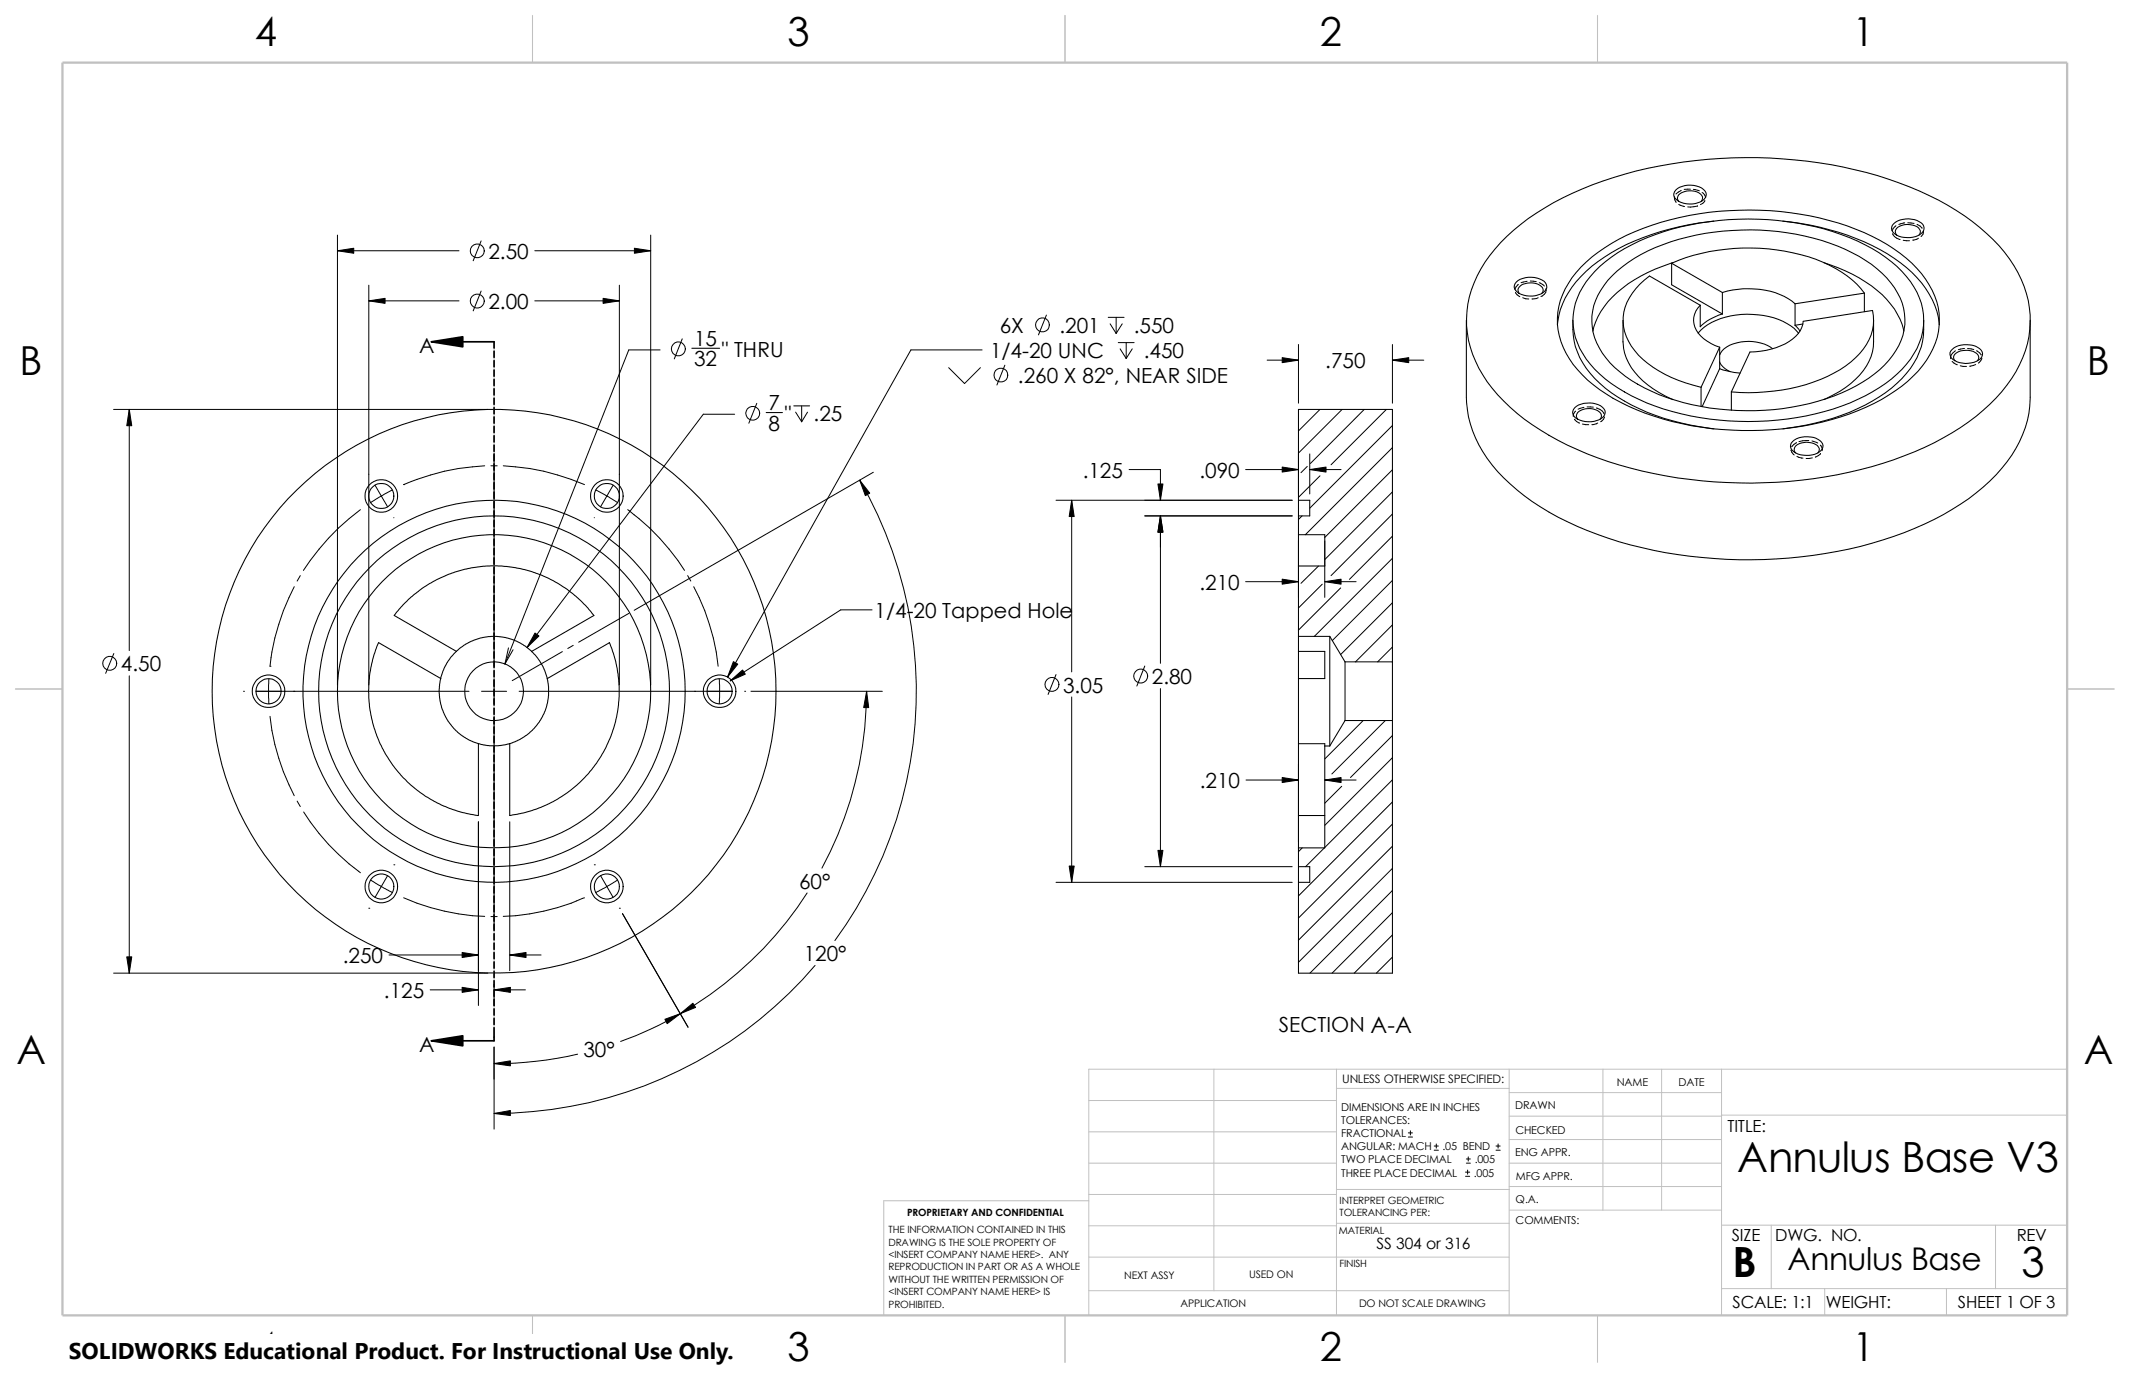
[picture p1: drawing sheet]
<svg xmlns="http://www.w3.org/2000/svg" width="432mm" height="279mm" viewBox="0 0 432 279" stroke-linecap="round" stroke-linejoin="round" font-family="sans-serif">
<g fill="none" stroke="#c0c0c0" stroke-width=".2">
<path d="M100.2 69.3v141.7M246.1 216.8v44.9M270.9 216.8v49.9M305.9 216.8v49.9M325 216.8v28.6M336.8 216.8v28.6M349 216.8v49.9M419.1 216.8h-198.4v49.9M220.7 223.1h50.2M220.7 235.8h50.2M220.7 229.5h50.2M270.9 220.7h35"/>
<path d="M305.9 235.8h43.1M305.9 221.5h43.1M305.9 226.3h43.1M305.9 231.1h43.1M349 226.1h70.1M220.7 243.5h-41.5v23.2M220.7 254.9h85.2M220.7 242.2h50.2M220.7 248.5h50.2M270.9 241.2h35.1M270.9 248h35.1M305.9 240.6h43.1"/>
<path d="M306 245.4h43M349 248.4h70.1M359.1 248.4v12.9M404.5 248.4v12.9M220.7 261.7h85.2M349 261.3h70.1M369.9 261.3v5.4M394.6 261.3v5.4"/>
</g>
<path d="M107.9 3.1v9.6M215.9 3.1v9.6M323.8 3.1v9.6M3.1 139.7h9.6M419.1 139.7h9.5M107.9 266.7v9.5M215.9 266.7v9.5M323.8 266.7v9.5" fill="none" stroke="#c0c0c0" stroke-width=".21"/>
<path d="M12.7 12.7h406.4v254h-406.4z" fill="none" stroke="#c0c0c0" stroke-width=".47"/>
<g fill="none" stroke="#000" stroke-width=".2">
<path d="M339.5 39.9v.6l.3 .5M340.8 38.6l-1 .7M342.7 38.4h-1.3M343.3 38.4l1.2 .3M345.1 39a1.23 1.23 0 0 1 .6 1M68.4 47.7v91.2M68.4 50.8h24.6M74.8 57.8v81.1M97.5 59l-1.6 4M97.5 48.9l-1.6 4M108.4 50.8h23.5M125.6 57.8v81.1"/>
<path d="M131.9 47.7v91.2M307.2 59.3l.4 .5 .5 .4M307.8 57.7l-.5 .5-.2 .5M309.6 57l-1.2 .3M310.2 57l1.2 .1M312 57.3l1.1 .7M313.4 58.5a1.27 1.27 0 0 1-1 1.6M340.3 41.4l1.2 .5M344.1 41.8l-2 .2M344.1 41.7v.1M345.6 40.6l-.4 .6-.5 .3M383.6 46.7h.1"/>
<path d="M383.7 47.4a1.94 1.94 0 0 0 1.5 1.2M384.3 45.8l-.5 .5-.2 .4M385.8 48.7l1.3 .1M386.1 45.2l-1.2 .3M386.8 45.2l1.2 .1M388.6 45.5l.7 .3 .3 .5M388.9 48.3l-1.2 .4M389.9 46.8a.96 .96 0 0 1-.5 1.1M74.8 61h18.2M108.4 61h17.2M133.8 71h-6.3l-25.1 63.6M138.3 68.7l-1.6 4.1"/>
<path d="M192.3 74.5l3.2 3.3 3.3-3.3M199.1 71h-14.4l-37.2 66.3M203.7 74l-1.6 4.1M212.1 63.9l-1.6 4M224.7 64.3h3.2M225 65.7l1.3 1.9M226.3 64.3v3.3M226.7 69.5h3.2M227.1 70.7l1.2 2M227.5 65.7l-1.2 1.9M228.3 69.5v3.2M229.5 70.7l-1.2 2"/>
<path d="M256.9 73h6.3M263.2 69.8v11.9M282.3 69.8v11.9M282.3 73h6.3M308.7 60.4l1.2 .2M311.8 60.4l-1.2 .2M395.7 73.3l1.1 .7M396.4 71.1a1.86 1.86 0 0 0-1 1.6M397.4 74.2l1.3 .1M398.2 70.7l-1.2 .2M398.9 70.7l1.2 .2M400.5 73.9l-1.2 .4"/>
<path d="M400.7 71.1l.6 .4 .3 .5M401.7 72.6l-.2 .6-.4 .4M23 83h75.9M26.2 83v48.9M76 98.4l1.3 2.2M79.5 99.4l-2.2 1.2M81.8 98.3h.1M98.3 94.4a46.3 46.3 0 0 0-16.5 3.9M99.5 94.4h1.3M100.2 91.9v43.2M102 94.4a46.2 46.2 0 0 1 16.5 3.9M120.8 99.4l2.2 1.2"/>
<path d="M124.3 98.4l-1.3 2.2M148.9 84h-6.3l-35.8 47.3M153.4 81.8l-1.6 4M160.9 82.3h3.2M161.3 83.6l1.2 1.9M162.5 82.3v3.2M163.7 83.6l-1.2 1.9M174.3 97.4a85.6 85.6 0 0 1-5.1 93.3M177 95.8l-48.4 27.9M228.9 95.2h6.3v6.2M252.5 95.2h10.7M263.2 92v8.2"/>
<path d="M265 94.6l-1.3 1.2M265.5 92v8.2M265.5 95.2h6.4M267.6 83l-4.4 4.4M267.6 96.5l-4.4 4.3M272.1 83l-8.9 8.9M276.6 83l-11 11M281.1 83l-11.3 11.2M282.3 86.3l-16.8 16.7M282.3 90.8l-17.7 17.6M282.3 95.2l-13.7 13.8M282.3 99.7l-13.7 13.8"/>
<path d="M319.2 85l.4 .5 .6 .3M319.4 83.4a1.24 1.24 0 0 0-.5 1.1M320.8 86l1.3 .1M321.1 82.6l-1.2 .4M321.7 82.5h1.3M323.6 82.7a2.24 2.24 0 0 1 1.6 1.2M323.9 85.8l-1.2 .3M325.2 84.5a1.26 1.26 0 0 1-.7 1M363.1 91.2l.2 .5 .4 .5M364.2 89.7l-1 .9M364.3 92.5l1.2 .4M366.7 89.3l-2 .2"/>
<path d="M367.3 89.4l1.2 .4M367.4 92.8l-1.3 .2M369 90.3a1.07 1.07 0 0 1 .4 1.1M369.1 91.9l-.5 .5-.6 .3M59.6 119a46.1 46.1 0 0 0-4.9 16.1M60.9 116.7l-.7 1.1M73.1 103.3a47.5 47.5 0 0 0-11.6 12.4M77.3 100.6l-2.2 1.3M77.3 100.6l1.3 2.1M79.8 104.9v.1M120.5 104.9v.1M123 100.6l-1.2 2.1"/>
<path d="M123 100.6l2.2 1.3M127.3 103.3a45.9 45.9 0 0 1 11.5 12.4M139.4 116.7l.6 1.1M140.6 119a44.9 44.9 0 0 1 5 16.1M214.1 101.4h47.9M217.3 101.4v34.8M232.1 104.6h29.9M235.2 104.6v29.9M252.5 117.9h10.7M263.2 109.7v11.4M263.9 104.6l-.7 .7M267.3 114.8l-3.6 3.5"/>
<path d="M268.1 118.4l-4.9 4.9M268.6 109.7v11.4M268.6 117.9h6.3M271.8 119.2l-8.6 8.6M282.3 104.2l-12.5 12.5M282.3 108.7l-8.7 8.8M282.3 113.2l-15.9 15.8M282.3 117.7l-12.2 12.2M23.1 132.5l-1.7 4M26.2 137v60.3M54.5 137.6v5.1M54.7 135.1h.1"/>
<path d="M100.2 137.6v5.1M103.1 131.4l-.7 3.2M104 131.7l-1.6 2.9M114 132.1l-10.2 5.9M116.2 130.9l-1.1 .6M127.5 124.4l-10.2 5.8M145.8 137.6v5.1M176.8 123.7h-6.4l-22.4 14.3M214.1 136.8l-1.6 4M232.1 135l-1.6 4.1M235.2 139.6v36.1M282.3 122.2l-10.5 10.5"/>
<path d="M282.3 126.7l-7.5 7.5M282.3 131.2l-3 3M49.4 140.2h.1M51.9 140.2h43.2M54.7 145.2a45.5 45.5 0 0 0 4.9 16.1M97.6 140.2h5.1M100.2 145.2v43.2M105.2 140.2h43.2M140.8 140.2h.1M151 140.2h.1M152.2 140.2h26.7M175.7 140.2a76.3 76.3 0 0 1-9.1 35.8"/>
<path d="M217.3 141.3v37.6M252.6 158.2h10.6M263.2 155v15.6M268.6 158.2h6.3M272 159.4l-3.4 3.5M276.4 146.1l-7.8 7.8M280.8 146.1l-10.8 10.8M282.3 149.1l-8.5 8.5M282.3 153.6l-13.7 13.7M282.3 158.1l-13.7 13.7M60.2 162.4l.7 1.1M61.6 164.6a45.9 45.9 0 0 0 11.5 12.4"/>
<path d="M75.1 178.4l4.4 2.6M78.6 177.5l-2.6 4.4M79.8 175.3h.1M97 166.6v37.3M103.3 166.6v30.2M120.5 175.3h.1M121.8 177.5l2.5 4.4M125.2 178.4l-4.4 2.6M214.1 178.9h47.9M232.1 175.7h29.9M264 171.9l-.8 .8M268.5 171.9l-3.8 3.8"/>
<path d="M282.3 162.6l-19.1 19.1M282.3 167.1l-19.1 19M282.3 171.6l-19.1 19M282.3 176.1l-19.1 19M23 197.3h75.9M74.8 184.1h.1M78.9 193.6h18.1M81.8 182a45 45 0 0 0 16.5 3.8M99.5 185.8h1.3M100.2 199.6v4.3M103.3 193.6h6.4M118.5 182a44.9 44.9 0 0 1-16.5 3.8"/>
<path d="M125.6 184.1h.1M126.2 185.3l13.3 23M163.6 181.1a75.6 75.6 0 0 1-37.8 30.1M165.2 195.7a85.7 85.7 0 0 1-65 30.1M282.3 180.6l-16.7 16.7M282.3 185l-12.3 12.3M282.3 189.6l-7.8 7.7M282.3 194.1l-3.3 3.2M87.2 200.7h9.8M100.2 212.3v16.6M100.2 200.7h6.3M117.1 213.7a74.5 74.5 0 0 1-16.9 1.9"/>
<path d="M285.5 230.5h.8M285.5 229.7h.8M285.9 229.3v.8M290.7 233.2h.9M290.7 232.4h.9M291.2 231.9v.9M297.1 238.5h.8M297.1 237.7h.8M297.3 235.8h.8M297.3 235h.8M297.5 237.2v.9M297.6 234.6v.8"/>
<path d="M303.3 233.2h.8M303.3 232.4h.8M303.7 231.9v.9"/>
<circle cx="96.8" cy="50.9" r="1.4"/>
<circle cx="96.8" cy="61" r="1.41"/>
<circle cx="137.5" cy="70.7" r="1.41"/>
<circle cx="202.9" cy="76.1" r="1.4"/>
<circle cx="211.3" cy="65.9" r="1.41"/>
<circle cx="152.6" cy="83.8" r="1.4"/>
<circle cx="22.2" cy="134.5" r="1.41"/>
<circle cx="213.3" cy="138.8" r="1.41"/>
<circle cx="231.2" cy="137.1" r="1.41"/>
</g>
<g fill="none" stroke="#000" stroke-width=".21">
<path d="M339.7 38.5a4.6 4.6 0 0 1 5.9 .2 1.44 1.44 0 0 1-.9 2.2 4.7 4.7 0 0 1-5.1-.7 1.18 1.18 0 0 1 .1-1.7zM305.5 47.9a54.5 54.5 0 0 1 21.7-11.9 93.7 93.7 0 0 1 57.8 1.1 48.9 48.9 0 0 1 21.4 14 21.2 21.2 0 0 1 4.6 18.6 26.9 26.9 0 0 1-9 13.5 56.4 56.4 0 0 1-20.3 10.7 94.5 94.5 0 0 1-57.8-1.1 50.9 50.9 0 0 1-20.3-12.7 21.9 21.9 0 0 1-6-18.4 25.3 25.3 0 0 1 7.9-13.8zM307.4 57.2a4.7 4.7 0 0 1 5.9 .2 1.3 1.3 0 0 1-.5 2 4.7 4.7 0 0 1-5.5-.5 1.18 1.18 0 0 1 .1-1.7zM308 59.5a1 1 0 0 1 .3-1.6 3.6 3.6 0 0 1 4.4 .4 .94 .94 0 0 1-.2 1.2M320.5 54.1a38.1 38.1 0 0 1 18-9.5 62.6 62.6 0 0 1 39.4 2.6 29.3 29.3 0 0 1 12.5 9.4 14 14 0 0 1-.6 17.5 32.6 32.6 0 0 1-14.9 9.8 63.5 63.5 0 0 1-43.1-.8 29.4 29.4 0 0 1-13.7-10.4 13.9 13.9 0 0 1 .6-16.4zM324.3 54a39.8 39.8 0 0 1 20.3-8.8 57.3 57.3 0 0 1 32 3.7 24.8 24.8 0 0 1 12 10.4 12.8 12.8 0 0 1-1.3 13.5 28.2 28.2 0 0 1-12.3 8.9 58.2 58.2 0 0 1-41.2 0 28.2 28.2 0 0 1-12.2-8.9 12.8 12.8 0 0 1 .8-16.8zM326.9 55.9a33.1 33.1 0 0 1 16.9-8.2 51.4 51.4 0 0 1 30.3 2.8 21.8 21.8 0 0 1 11.1 9.9 11.7 11.7 0 0 1-2.3 12.7 29.3 29.3 0 0 1-14.4 8.3 51.4 51.4 0 0 1-33.7-2.1 22.4 22.4 0 0 1-10.6-8.7 11.2 11.2 0 0 1 1-12.8zM338.9 53.4a40.7 40.7 0 0 1 30.7-.2 19.8 19.8 0 0 1 8.4 6.2M338.9 53.4v4.3l10.3 6M338.9 53.4l10.3 5.9M339.1 53.3a27.3 27.3 0 0 0-13.9 8.9 12.3 12.3 0 0 0-2.3 4.9M340.4 40.9a1.09 1.09 0 0 1 .6-1.9 3.2 3.2 0 0 1 4.1 .9v.7l-.3 .3"/>
<path d="M347.4 44.8a52.1 52.1 0 0 0-20.7 6.4 22.6 22.6 0 0 0-10.4 11.6l-.6 3.1M349.2 59.3a16.9 16.9 0 0 1 14.1 1.7l.6 .6M349.2 59.3v4.4M361.4 44.8a48.2 48.2 0 0 1 23.8 8.5 19.2 19.2 0 0 1 7.7 11l.2 1.6M369.7 53.3a29.3 29.3 0 0 1 12.8 7.4 14.4 14.4 0 0 1 3.5 6.4M378 59.4l-14.1 2.2M378 59.4v3.8M383.9 45.4a4.6 4.6 0 0 1 5.9 .1 1.48 1.48 0 0 1-.9 2.3 4.8 4.8 0 0 1-5.1-.7 1.18 1.18 0 0 1 .1-1.7zM384.5 47.7a1.09 1.09 0 0 1 .6-1.9 4 4 0 0 1 3.8 .4 .99 .99 0 0 1 .1 1.5M140.3 70.6h5.6M297.3 64.9v15.6a23.5 23.5 0 0 0 7.5 16.4 53.1 53.1 0 0 0 21.3 12.2 94.3 94.3 0 0 0 57.8-.3 52.3 52.3 0 0 0 20.8-12.5 23 23 0 0 0 6.9-15.8v-15.6M318.9 64.9a15.2 15.2 0 0 0 5.4 12.8 39.8 39.8 0 0 0 20.3 8.8l2.8 .5"/>
<path d="M329 64.9v4.4a11.5 11.5 0 0 0 5 8.7 24.5 24.5 0 0 0 5.1 3M344.3 67.6a12.9 12.9 0 0 1 9.9-3.9 14.7 14.7 0 0 1 9.5 2.9l.9 1M344.7 61.9v4.4a10.1 10.1 0 0 1 4.5-2.6M344.7 61.9l-10.3-5.9a12.1 12.1 0 0 0-5.3 8.3 11.2 11.2 0 0 0 4.9 9.4 27.4 27.4 0 0 0 10.8 4.8M344.7 61.9a4.3 4.3 0 0 0 .7 6.8 10.5 10.5 0 0 0 3.2 1.7M344.8 78.5v3.9M348.6 74.8l2.2 .6 2 .2M348.6 73.4a3.8 3.8 0 0 0 2.1 2M348.6 74.8l-3.5 7.7M348.6 70.4l-3.8 8.1M348.6 70.4v4.4M351 79.5v3.7"/>
<path d="M354.8 71.4a13.3 13.3 0 0 0 9.7-3.8 4.5 4.5 0 0 0 1-2.4l14.1-2.3a9.9 9.9 0 0 1-3.5 9.7 27.9 27.9 0 0 1-14.8 6.5l-3.4 .4a35.2 35.2 0 0 1-6.9 0zM359.3 70.7a8.8 8.8 0 0 0-9.8 0l-.9 1.3M363.9 66l1 1.1M363.9 61.6v4.4M365.5 65.7l-1.6 .3M379.8 64.9a16.8 16.8 0 0 1-.5 7.4 16.4 16.4 0 0 1-8.8 8.4l-.8 .3M390 64.9a15 15 0 0 1-5.4 12.8 39.8 39.8 0 0 1-20.3 8.8l-2.9 .5M395.7 70.9a4.7 4.7 0 0 1 5.9 .1 1.43 1.43 0 0 1-.9 2.2 4.9 4.9 0 0 1-5.1-.6 1.24 1.24 0 0 1 .1-1.7zM396.3 73.2a1.08 1.08 0 0 1-.2-1.2 1.08 1.08 0 0 1 .9-.7 3.6 3.6 0 0 1 4 .7 .88 .88 0 0 1-.1 1.2M155.3 83.7h3.3M319.2 82.7a4.6 4.6 0 0 1 5.9 .1 1.44 1.44 0 0 1-.9 2.3 4.8 4.8 0 0 1-5.1-.7 1.24 1.24 0 0 1 .1-1.7zM319.8 85a1.12 1.12 0 0 1 .7-1.8 3.2 3.2 0 0 1 4.1 .9l.1 .3-.3 .6"/>
<path d="M363.4 89.5a4.7 4.7 0 0 1 5.9 .2 1.43 1.43 0 0 1-.9 2.2 4.8 4.8 0 0 1-5.1-.7 1.18 1.18 0 0 1 .1-1.7zM364 91.8a1.09 1.09 0 0 1 .7-1.8 3.6 3.6 0 0 1 3.9 .6 .88 .88 0 0 1-.1 1.2M263.2 101.4v-18.4h19.1v51.2M263.2 101.4h2.3v3.2h-2.3M263.2 108.4h5.4v6.4h-5.4M263.2 104.6v3.8M263.2 114.8v14.2M263.2 101.4v3.2M263.2 108.4v6.4M81.7 122.6l1.9-1.7a25.4 25.4 0 0 1 36.8 3.9l-12.6 7.3-1.3-1.1-1.8-1-2.3-.8-1.6-.2-2.9 .2-1.9 .6-1.9 1-1.6 1.3-12.6-7.3zM92.5 132.1l-1 1-.9 1.4-.8 1.5-.5 1.5M123.5 130.3l.8 2.1 .8 3 .3 2.5 .1 3.4-.3 3.1-.8 3.3-.8 2.1-1.3 2.8-1.4 2.1-1.7 2.2-2.2 2.2-1.9 1.6-2.9 1.8-2.6 1.2-3.5 1.1-2.8 .6v-14.6l1.6-.6 1.8-1.1 1.5-1.4 1.6-2 1-2.4 .4-1.9v-2.2l-.3-1.6"/>
<path d="M123.6 130.3l-12.6 7.3-.6-1.7-.7-1.4-1.2-1.7-.8-.7M263.2 132.1h5.4v5.5h-5.4M263.2 129h6.4M263.2 132.1v5.5M263.2 137.6v13.2M263.2 129v3.1M269.6 129l3.1 5.2M269.6 129v22.3M272.7 134.2v11.9M272.7 134.2h9.6M282.3 134.2v11.9M96.9 150.8l-1.8-.7-1.7-1.1-1.4-1.3-1.4-1.9-.9-2-.5-2-.2-2.1 .4-2.1-12.6-7.3a25.4 25.4 0 0 0 20.1 35.1"/>
<path d="M103.3 150.7l-2.3 .5h-1.8l-2.2-.4v14.6M263.2 150.8h5.4v.5M263.2 150.8v14.6M268.6 151.3v20.6h-5.4M268.6 151.3h1M272.7 146.1h9.6M272.7 146.1l-3.1 5.2M282.3 146.1v51.2h-19.1v-18.4M263.2 175.7h2.3v3.2h-2.3M263.2 171.9v3.8M263.2 165.4h5.4M263.2 175.7v3.2"/>
<path d="M263.2 165.4v6.5"/>
<circle cx="77.3" cy="100.6" r="2.55"/>
<circle cx="77.3" cy="100.6" r="3.3"/>
<circle cx="123" cy="100.6" r="2.55"/>
<circle cx="123" cy="100.6" r="3.3"/>
<circle cx="54.4" cy="140.2" r="2.54"/>
<circle cx="54.4" cy="140.2" r="3.3"/>
<circle cx="100.2" cy="140.2" r="57.2"/>
<circle cx="100.2" cy="140.2" r="31.7"/>
<circle cx="100.2" cy="140.1" r="38.7"/>
<circle cx="100.2" cy="140.2" r="35.6"/>
<circle cx="100.2" cy="140.2" r="6"/>
<circle cx="145.9" cy="140.2" r="2.54"/>
<circle cx="145.9" cy="140.2" r="3.3"/>
<circle cx="77.3" cy="179.7" r="2.54"/>
<circle cx="77.3" cy="179.7" r="3.3"/>
<circle cx="123" cy="179.7" r="2.54"/>
<circle cx="123" cy="179.7" r="3.3"/>
</g>
<g fill="#000" stroke="#000" stroke-width=".2">
<path d="M68.4 50.8l3.3-.5v1.1zM128.6 50.3l3.3 .5-3.3 .6zM74.8 61l3.3-.5v1zM122.3 60.5l3.3 .5-3.3 .5zM259.9 72.5l3.3 .5-3.3 .5zM282.3 73l3.3-.5v1zM26.2 83l.5 3.3h-1zM174.3 97.4l2 2.6-.9 .5zM259.9 94.7l3.3 .5-3.3 .5zM265.5 95.2l3.3-.5v1zM217.3 101.4l.5 3.3h-1.1zM235.2 104.6l.6 3.3h-1.1z"/>
<path d="M234.7 98.1h1.1l-.6 3.3zM259.9 117.4l3.3 .5-3.3 .5zM268.6 117.9l3.3-.5v1zM108.5 128.4l.8 .5-2.5 2.4zM148.7 134.2l.9 .5-2.1 2.6zM148 138l2.5-2.2 .6 .9zM175.7 140.2l.4 3.3h-1zM259.9 157.6l3.3 .6-3.3 .5zM268.6 158.2l3.3-.6v1.1zM216.7 175.6h1.1l-.5 3.3zM234.7 172.4h1.1l-.6 3.3zM25.7 194h1l-.5 3.3z"/>
<path d="M93.7 193.1l3.3 .5-3.3 .5zM103.3 193.6l3.3-.5v1zM93.7 200.2l3.3 .5-3.3 .5zM100.2 215.6l3.3-.5v1zM100.2 200.7l3.3-.5v1zM134.8 206.7l3.1-1.2-2.6 2.1zM137.9 205.5l2.6-2.1 .5 .9zM100.2 225.8l3.3-.6v1z"/>
</g>
<path d="M87.5 69.3l6.3-1v2zM87.5 211l6.3-1v2z" fill="#000" stroke="#000" stroke-width=".34"/>
<g fill="none" stroke="#000" stroke-width=".34">
<path d="M87.5 69.3h12.7v1.3M100.2 71.2v1.3M100.2 73.1v1.3M100.2 75v1.3M100.2 76.9v1.3M100.2 78.8v1.3M100.2 80.7v1.3M100.2 82.6v1.3M100.2 84.5v1.3M100.2 86.4v1.3M100.2 88.3v1.3M100.2 90.3v1.2"/>
<path d="M100.2 92.2v1.2M100.2 94.1v1.2M100.2 96v1.2M100.2 97.9v1.2M100.2 99.8v1.2M100.2 101.7v1.3M100.2 103.6v1.3M100.2 105.5v1.3M100.2 107.4v1.3M100.2 109.3v1.3M100.2 111.2v1.3M100.2 113.1v1.3"/>
<path d="M100.2 115v1.3M100.2 116.9v1.3M100.2 118.8v1.3M100.2 120.7v1.3M100.2 122.6v1.3M100.2 124.5v1.3M100.2 126.4v1.3M100.2 128.4v1.2M100.2 130.3v1.2M100.2 132.2v1.2M100.2 134.1v1.2M100.2 136v1.2"/>
<path d="M100.2 137.9v1.2M100.2 139.8v1.3M100.2 141.7v1.3M100.2 143.6v1.3M100.2 145.5v1.3M100.2 147.4v1.3M100.2 149.3v1.3M100.2 151.2v1.3M100.2 153.1v1.3M100.2 155v1.3M100.2 156.9v1.3M100.2 158.8v1.3"/>
<path d="M100.2 160.7v1.3M100.2 162.6v1.3M100.2 164.5v1.3M100.2 166.5v1.2M100.2 168.4v1.2M100.2 170.3v1.2M100.2 172.2v1.2M100.2 174.1v1.2M100.2 176v1.2M100.2 177.9v1.3M100.2 179.8v1.3M100.2 181.7v1.3"/>
<path d="M100.2 183.6v1.3M100.2 185.5v1.3M100.2 187.4v1.3M100.2 189.3v1.3M100.2 191.2v1.3M100.2 193.1v1.3M100.2 195v1.3M100.2 196.9v1.3M100.2 198.8v1.3M100.2 209.8v1.2h-12.7M100.2 200.7v1.3M100.2 202.6v1.3"/>
<path d="M100.2 204.6v1.2M100.2 206.5v1.2M100.2 208.4v1.2"/>
</g>
<path d="M14 270.6h135.1v8.8h-135.1z" fill="#fff"/>
<g font-size="8.5">
<text x="352.2" y="237.6">Annulus Base V3</text>
<text x="351.2" y="259">B</text>
<text x="409.8" y="258.8">3</text>
</g>
<g font-size="8.1">
<text x="51.7" y="9.3">4</text>
<text x="159.6" y="9.3">3</text>
<text x="267.6" y="9.3">2</text>
<text x="375.5" y="9.3">1</text>
<text x="4" y="75.9">B</text>
<text x="423.1" y="75.9">B</text>
<text x="3.3" y="215.6">A</text>
<text x="422.4" y="215.6">A</text>
<text x="51.7" y="276">4</text>
<text x="159.6" y="276">3</text>
<text x="267.6" y="276">2</text>
<text x="375.5" y="276">1</text>
</g>
<text font-size="6.3" x="362.4" y="257.6">Annulus Base</text>
<text font-size="4.6" x="14" y="275.6">SOLIDWORKS Educational Product. For Instructional Use Only.</text>
<g font-size="4.2">
<text x="99" y="52.5">2.50</text>
<text x="99" y="62.7">2.00</text>
<text x="85" y="71.7">A</text>
<text x="140.7" y="70.1">15</text>
<text x="202.7" y="67.5">6X</text>
<text x="214.8" y="67.5">.201</text>
<text x="229.9" y="67.5">.550</text>
<text x="140.7" y="74.3">32</text>
<text x="146.3" y="72.3">&quot; THRU</text>
<text x="200.7" y="72.6">1/4-20 UNC</text>
<text x="206.4" y="77.7">.260 X 82°, NEAR SIDE</text>
<text x="231.9" y="72.6">.450</text>
<text x="268.7" y="74.7">.750</text>
<text x="155.8" y="83.1">7</text>
<text x="155.8" y="87.3">8</text>
<text x="159.1" y="85.4">&quot;</text>
<text x="164.9" y="85.4">.25</text>
<text x="219.5" y="96.9">.125</text>
<text x="243.1" y="96.9">.090</text>
<text x="243.1" y="119.6">.210</text>
<text x="177.3" y="125.3">1/4-20 Tapped Hole</text>
<text x="24.5" y="136.1">4.50</text>
<text x="215.5" y="140.4">3.05</text>
<text x="233.5" y="138.7">2.80</text>
<text x="243.2" y="159.9">.210</text>
<text x="162" y="180.2">60°</text>
<text x="69.5" y="195.3">.250</text>
<text x="162.9" y="194.9">120°</text>
<text x="77.8" y="202.4">.125</text>
<text x="259.2" y="209.3">SECTION A-A</text>
<text x="85" y="213.4">A</text>
<text x="118.3" y="214.2">30°</text>
</g>
<g font-size="3.4">
<text x="350.2" y="229.5">TITLE:</text>
<text x="351.1" y="251.6">SIZE</text>
<text x="359.9" y="251.6">DWG. NO.</text>
<text x="408.9" y="251.7">REV</text>
<text x="351.2" y="265.2">SCALE: 1:1</text>
<text x="370.1" y="265.3">WEIGHT:</text>
<text x="396.9" y="265.2">SHEET 1 OF 3</text>
</g>
<text font-size="3.2" x="279" y="253.3">SS 304 or 316</text>
<text font-size="2.4" x="272.1" y="219.7">UNLESS OTHERWISE SPECIFIED:</text>
<g font-size="2.2">
<text x="327.8" y="220.2">NAME</text>
<text x="340.3" y="220.2">DATE</text>
<text x="271.9" y="225.3">DIMENSIONS ARE IN INCHES</text>
<text x="271.9" y="227.9">TOLERANCES:</text>
<text x="307.2" y="225">DRAWN</text>
<text x="271.9" y="230.6">FRACTIONAL</text>
<text x="271.9" y="233.3">ANGULAR: MACH</text>
<text x="292.4" y="233.3">.05 BEND</text>
<text x="307.2" y="229.8">CHECKED</text>
<text x="271.9" y="235.9">TWO PLACE DECIMAL</text>
<text x="271.9" y="238.5">THREE PLACE DECIMAL</text>
<text x="298.8" y="238.5">.005</text>
<text x="299" y="235.9">.005</text>
<text x="307.2" y="234.5">ENG APPR.</text>
<text x="307.3" y="239.2">MFG APPR.</text>
<text x="307.3" y="244">Q.A.</text>
<text x="307.3" y="248.2">COMMENTS:</text>
</g>
<g font-size="2.1">
<text x="227.9" y="259.2">NEXT ASSY</text>
<text x="253.2" y="259.2">USED ON</text>
<text x="239.3" y="265">APPLICATION</text>
<text x="275.5" y="265.1">DO NOT SCALE DRAWING</text>
</g>
<g font-size="2">
<text x="271.6" y="244.1">INTERPRET GEOMETRIC</text>
<text x="180.1" y="250">THE INFORMATION CONTAINED IN THIS</text>
<text x="183.9" y="246.5">PROPRIETARY AND CONFIDENTIAL</text>
<text x="271.4" y="250.1">MATERIAL</text>
<text x="271.6" y="246.6">TOLERANCING PER:</text>
<text x="180.1" y="252.6">DRAWING IS THE SOLE PROPERTY OF</text>
<text x="180.1" y="255.1">&lt;INSERT COMPANY NAME HERE&gt;. ANY</text>
<text x="180.1" y="257.6">REPRODUCTION IN PART OR AS A WHOLE</text>
<text x="271.5" y="257">FINISH</text>
<text x="180.1" y="260.1">WITHOUT THE WRITTEN PERMISSION OF</text>
<text x="180.1" y="262.6">&lt;INSERT COMPANY NAME HERE&gt; IS</text>
<text x="180.1" y="265.2">PROHIBITED.</text>
</g>
</svg>
